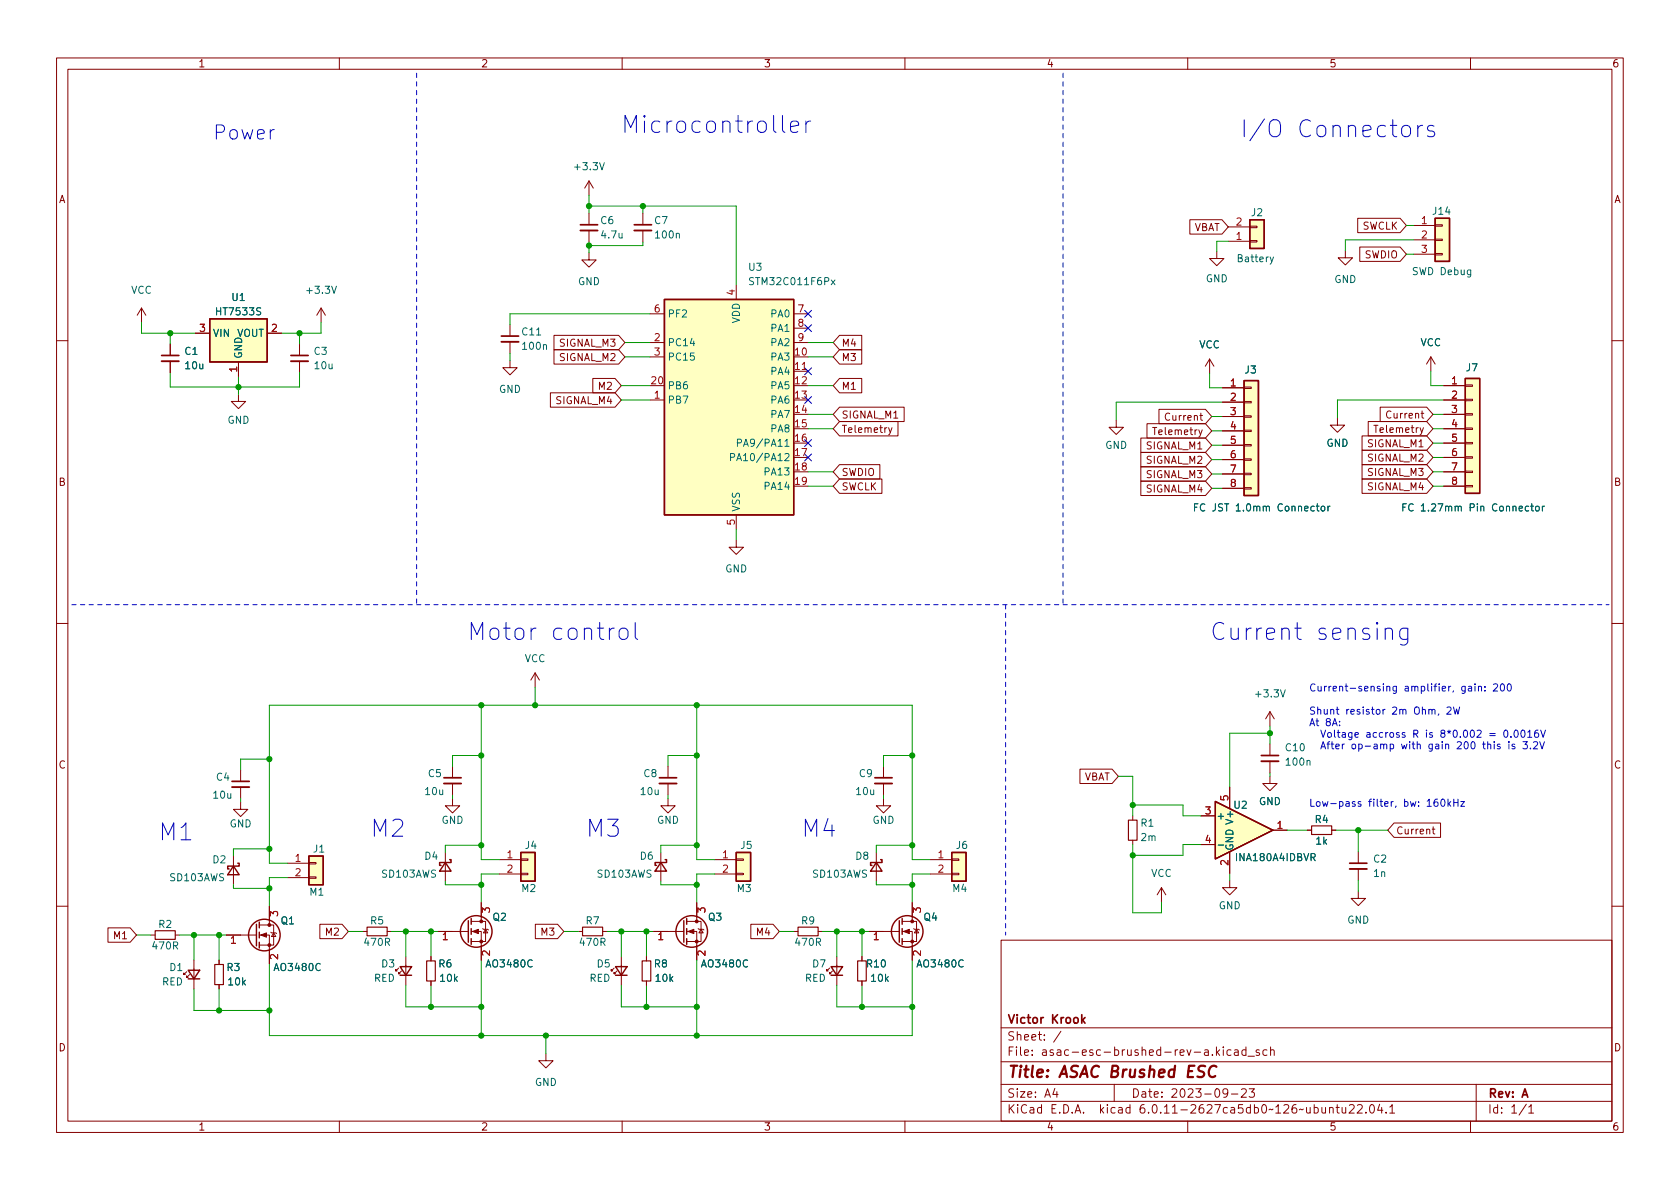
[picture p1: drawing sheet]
<svg xmlns="http://www.w3.org/2000/svg" width="297mm" height="210mm" viewBox="0 0 297 210" stroke-linecap="round" stroke-linejoin="round" font-family="sans-serif">
<g fill="none" stroke="#840000" stroke-width=".18">
<path d="M10 10.2h277v190.1h-277zM12 12.2h273v186.1h-273zM60 10.2v2M110 10.2v2M160 10.2v2M210 10.2v2M260 10.2v2M104.1 32v2.5M104.1 37.7v2M104.1 32l-.7 1.3M104.1 32l.8 1.3M113.7 37.7v2"/>
<path d="M210.4 38.9h5.7l1.1 1.2-1.1 1.3h-5.7zM221 40h1.2v.3h-1.2zM240.1 38.6h7.5l1.1 1.3-1.1 1.2h-7.5zM249.9 39.9h3.8M253.7 39.7h1.3v.3h-1.3zM25 54.5l-.7 1.2M25 54.5v2.5M25 54.5l.8 1.2M34.5 58.9h2.6M47.2 58.9h2.6M56.8 54.5l-.8 1.2M56.8 54.5v2.5"/>
<path d="M56.8 54.5l.7 1.2M90.2 57.4v2M97.9 59.3h11.5l1.1 1.3-1.1 1.2h-11.5zM104.1 44.7v1.3h1.3l-1.3 1.2-1.2-1.2h1.2M104.1 40.8v2M113.7 40.8v2M114.9 55.5h2.6M130.2 50.4v2.6M140.3 55.5h2.6M140.3 58h2.6M148.4 59.3h4v2.5h-4l-1.1-1.2zM215.1 44.4v1.3h-1.2l1.2 1.3 1.3-1.3h-1.3"/>
<path d="M217.2 42.7h3.8M217.2 40.1h3.8M221 42.5h1.2v.3h-1.2zM237.9 44.3v1.3h1.2l-1.2 1.3-1.3-1.3h1.3M240.4 43.7h7.2l1.1 1.3-1.1 1.2h-7.2zM249.9 42.4h3.8M249.9 45h3.8M253.7 44.8h1.3v.3h-1.3zM253.7 42.3h1.3v.2h-1.3zM10 60.2h2M30.1 60.8v2.1M30.1 63.9v2"/>
<path d="M42.2 69.7v1.3h1.2l-1.2 1.3-1.3-1.3h1.3M42.2 64v2.5M53 60.8v2.1M53 63.9v2M90.2 63.7v1.3h1.2l-1.2 1.3-1.3-1.3h1.3M90.2 60.4v2.1M97.3 69.5h11.4l1.2 1.2-1.2 1.3h-11.4zM97.9 61.8h11.5l1.1 1.3-1.1 1.3h-11.5zM104.8 66.9h3.9l1.2 1.3-1.2 1.3h-3.9zM114.9 70.7h2.6M114.9 63.1h2.6M114.9 68.2h2.6"/>
<path d="M114.9 60.6h2.6M140.3 70.7h2.6M140.3 63.1h2.6M140.3 65.7h2.6M140.3 68.2h2.6M140.3 73.3h2.6M140.3 75.8h2.6M140.3 78.4h2.6M140.3 60.6h2.6M148.4 74.5h10.4v2.6h-10.4l-1.1-1.3zM148.4 66.9h4v2.6h-4l-1.1-1.3zM148.4 61.8h4v2.6h-4l-1.1-1.3z"/>
<path d="M148.4 72h11.5v2.5h-11.5l-1.1-1.2zM157.1 75.6l.3 .9M157.7 75.6l-.4 1.2-.2 .1M197.4 74.3v1.3h1.2l-1.2 1.2-1.3-1.2h1.3M201.7 77.5h11.4l1.1 1.2-1.1 1.3h-11.4zM202.8 74.9h10.3l1.1 1.3-1.1 1.3h-10.3zM204.9 72.4h8.2l1.1 1.3-1.1 1.2h-8.2zM212 76l.3 .9M212.1 73.5h.5M212.3 73v1.1l.3 .2M212.6 76l-.5 1.2-.1 .1M213.9 63.5l-.8 1.3"/>
<path d="M213.9 63.5v2.5M213.9 63.5l.7 1.3M216.2 68.6h3.8M216.2 71.1h3.8M216.2 73.7h3.8M216.2 76.2h3.8M216.2 78.7h3.8M220 78.6h1.2v.3h-1.2zM220 76.1h1.2v.2h-1.2zM220 73.5h1.2v.3h-1.2zM220 71h1.2v.2h-1.2zM220 68.4h1.2v.3h-1.2z"/>
<path d="M236.5 73.9v1.3h1.2l-1.2 1.2-1.3-1.2h1.3M240.8 79.6h11.5l1.1 1.3-1.1 1.3h-11.5zM240.8 77.1h11.5l1.1 1.3-1.1 1.2h-11.5zM241.9 74.5h10.4l1.1 1.3-1.1 1.3h-10.4zM244 72h8.3l1.1 1.3-1.1 1.2h-8.3zM251.1 75.6l.3 .9M251.3 73.1h.4M251.4 72.7v1.1l.3 .1M251.7 75.6l-.4 1.2-.2 .1M253 63.1l-.8 1.3M253 63.1v2.6M253 63.1l.7 1.3"/>
<path d="M255.3 70.7h3.8M255.3 68.2h3.8M255.3 73.3h3.8M255.3 75.8h3.8M255.3 78.4h3.8M259.1 78.2h1.2v.3h-1.2zM259.1 75.7h1.2v.2h-1.2zM259.1 73.1h1.2v.3h-1.2zM259.1 70.6h1.2v.3h-1.2zM259.1 68.1h1.2v.2h-1.2zM285 60.2h2M130.2 95.5v1.3h1.2l-1.2 1.2-1.3-1.2h1.3"/>
<path d="M130.2 91.1v2.5M140.3 80.9h2.6M140.3 83.4h2.6M140.3 86h2.6M148.4 84.7h7.5v2.5h-7.5l-1.1-1.2zM148.4 82.2h7.2v2.5h-7.2l-1.1-1.3zM201.7 85.1h11.4l1.1 1.3-1.1 1.2h-11.4zM201.7 82.5h11.4l1.1 1.3-1.1 1.3h-11.4zM201.7 80h11.4l1.1 1.3-1.1 1.2h-11.4zM216.2 81.3h3.8M216.2 83.8h3.8M216.2 86.4h3.8"/>
<path d="M220 86.2h1.2v.3h-1.2zM220 83.7h1.2v.2h-1.2zM220 81.1h1.2v.3h-1.2zM240.8 84.7h11.5l1.1 1.3-1.1 1.2h-11.5zM240.8 82.2h11.5l1.1 1.2-1.1 1.3h-11.5zM255.3 80.9h3.8M255.3 83.4h3.8M255.3 86h3.8M259.1 85.8h1.2v.3h-1.2zM259.1 83.3h1.2v.3h-1.2zM259.1 80.8h1.2v.2h-1.2zM10 110.2h2"/>
<path d="M94.6 119l-.7 1.3M94.6 119v2.5M94.6 119l.8 1.3M285 110.2h2M42.5 136.1v2.1M42.5 139.2v2M80 135.5v2M80 138.6v2M118.1 135.5v2M118.1 138.6v2M156.2 135.5v2M156.2 138.6v2"/>
<path d="M190.9 136h5.7l1.1 1.3-1.1 1.3h-5.7zM217.4 139.2v3.8M224.5 137.3v1.3h1.3l-1.3 1.2-1.2-1.2h1.2M224.5 125.9l-.7 1.2M224.5 125.9v2.5M224.5 131.6v2M224.5 134.6v2M224.5 125.9l.8 1.2M41.3 151.4v5.1M42.5 141.9v1.2h1.3l-1.3 1.3-1.2-1.3h1.2M50.8 152.6h3.8M50.8 155.2h3.8"/>
<path d="M54.6 155.1h1.3v.2h-1.3zM54.6 152.5h1.3v.3h-1.3zM78.7 150.7v5.1M80 141.2v1.3h1.3l-1.3 1.3-1.3-1.3h1.3M85.1 159.6v3.3M88.3 152h3.8M88.3 154.6h3.8M92.1 154.4h1.2v.3h-1.2zM92.1 151.9h1.2v.2h-1.2zM116.8 150.7v5.1M118.1 141.2v1.3h1.3l-1.3 1.3-1.3-1.3h1.3M123.2 159.6v3.3"/>
<path d="M126.4 152h3.8M126.4 154.6h3.8M130.2 154.4h1.2v.3h-1.2zM130.2 151.9h1.2v.2h-1.2zM154.9 150.7v5.1M156.2 141.2v1.3h1.3l-1.3 1.3-1.3-1.3h1.3M161.3 159.6v3.3M164.5 152h3.8M164.5 154.6h3.8M168.3 154.4h1.2v.3h-1.2zM168.3 151.9h1.2v.2h-1.2zM200.3 144.3v.7"/>
<path d="M200.3 148.6v.7M205.4 157l-.8 1.2M205.4 157v2.5M205.4 157l.7 1.2M212.3 144.3h2.6M212.3 149.3h2.6M217.4 155.7v1.3h1.3l-1.3 1.2-1.2-1.2h1.2M217.4 150.6v3.8M225 146.8h2.6M231.1 146.8h.8M235.5 146.8h.7M240.2 157.6v1.3h1.2l-1.2 1.2-1.3-1.2h1.3"/>
<path d="M240.2 150.6v2M240.2 153.7v2M246.5 145.5h8.2v2.6h-8.2l-1.1-1.3zM253.2 146.6h.5M253.4 146.2v1.1l.3 .2M10 160.2h2M19.1 164.1h3.9l1.1 1.2-1.1 1.3h-3.9zM26.7 165.3h.7M31 165.3h.7M33 171.8l-.5 .5v-.2v.2h.3M33.5 172.3l-.5 .5v-.2v.2h.3M34.3 169.8v5.1"/>
<path d="M38.7 169.8v.8M38.7 174.1v.8M40 165.3h5.3M45.8 165.3h1.8v5.1M45.8 163.6h2.6v3.5h-2.6M47.6 160.3v3.3M47.9 164.8l.1 .2h.8l.1 .1M48.4 165l.4 .6h-.8zM56.6 163.4h3.9l1.1 1.3-1.1 1.3h-3.9zM64.1 164.7h.8M68.5 164.7h.7M70.5 171.2l-.5 .5v-.3v.3h.2"/>
<path d="M71 171.7l-.5 .5v-.2v.2h.2M71.8 169.2v5M76.2 169.2v.7M76.2 173.5v.7M77.5 164.7h5.3M83.3 164.7h1.8v5.1M83.3 162.9h2.6v3.6h-2.6M85.3 164.2l.2 .1h.7l.2 .2M85.9 164.3l.3 .7h-.7zM94.7 163.4h3.9l1.1 1.3-1.1 1.3h-3.9zM102.2 164.7h.8M106.6 164.7h.7"/>
<path d="M108.6 171.2l-.5 .5v-.3v.3h.2M109.1 171.7l-.5 .5v-.2v.2h.2M109.9 169.2v5M114.3 169.2v.7M114.3 173.5v.7M115.6 164.7h5.3M121.4 164.7h1.8v5.1M121.4 162.9h2.6v3.6h-2.6M123.4 164.2l.2 .1h.7l.2 .2M124 164.3l.3 .7h-.7zM132.8 163.4h3.9l1.1 1.3-1.1 1.3h-3.9zM140.3 164.7h.8"/>
<path d="M144.7 164.7h.7M146.7 171.2l-.5 .5v-.3v.3h.2M147.2 171.7l-.5 .5v-.2v.2h.2M148 169.2v5M152.4 169.2v.7M152.4 173.5v.7M153.7 164.7h5.3M159.5 164.7h1.8v5.1M159.5 162.9h2.6v3.6h-2.6M161.5 164.2l.2 .1h.7l.2 .2M162.1 164.3l.3 .7h-.7zM177 166.3h108v32h-108z"/>
<path d="M285 160.2h2M60 198.3v2M96.5 186.3v1.3h1.3l-1.3 1.2-1.3-1.2h1.3M110 198.3v2M160 198.3v2M177 194.8h108M177 191.8h108M177 187.8h108M177 181.8h108M182.5 186.5v.1M182.5 185.7v.1M184.6 183.8v.1"/>
<path d="M184.6 183v.1M187.6 182.4l-1.3 1.9M197 191.8v3M210 198.3v2M217.6 185.7l-.4-.1-.3 .3v.4l.2 .3h.5M217.7 193.5h1.2M218.3 185.7h.6v.9M218.9 186l-.5 .1a.29 .29 0 0 0-.2 .2 .29 .29 0 0 0 .2 .3h.5M219.5 192.7l.6-.2 .2 .2 .1 .3-1 1h1M220.3 185.7l-.4-.1-.3 .3v.4l.1 .3h.6M220.3 185.1v1.5M220.6 186.8h1.2"/>
<path d="M220.9 192.5h.9l-.5 .6 .4 .1v.7l-.2 .1h-.4l-.2-.1M222.6 185.7l-.3-.1-.2 .2v.3l.5 .1v.4h-.5M224 185.7l-.4-.1-.3 .3v.4l.1 .3h.6M224.6 185.8l.3-.2 .3 .1 .1 .9M224.6 185.1v1.5M238.6 195.5l.5-.2 .3 .2v.3l-.9 1h.9M240 195.5l.6-.2 .2 .2 .1 .3-1 1h1M241.5 196.7v.1M242.4 195.4l.1-.1a.81 .81 0 0 1 .6 .7 .81 .81 0 0 1-.3 .8h-.2a.81 .81 0 0 1-.5-.6 .81 .81 0 0 1 .3-.8zM243.9 195.3l-.3 1h.9M244.3 195.8v1M245.1 196.7v.1"/>
<path d="M245.7 195.8l.4-.5v1.5M245.7 196.8h.9M260 198.3v2M261 191.8v6.5M270.3 195.8l.4-.5v1.5M270.3 196.8h.9"/>
</g>
<path d="M199.5 145h1.5v3.6h-1.5zM231.9 146h3.6v1.6h-3.6zM27.4 164.6h3.6v1.5h-3.6zM38 170.6h1.5v3.5h-1.5zM64.9 164h3.6v1.5h-3.6zM75.4 169.9h1.6v3.6h-1.6zM103 164h3.6v1.5h-3.6zM113.5 169.9h1.6v3.6h-1.6zM141.1 164h3.6v1.5h-3.6zM151.6 169.9h1.6v3.6h-1.6z" fill="none" stroke="#840000" stroke-width=".2"/>
<g fill="none" stroke="#840000" stroke-width=".25">
<path d="M221 38.9h2.5v5h-2.5zM253.7 38.6h2.6v7.6h-2.6zM37.1 56.4h10.1v7.6h-10.1zM117.5 53h22.8v38.1h-22.8zM220 67.3h2.5v20.3h-2.5zM259.1 66.9h2.5v20.3h-2.5zM41.3 153.2l1 1.5h-2zM42 152.6h.3v.6h-2v.5h.2M54.6 151.4h2.5v5.1h-2.5zM78.7 152.5l1.1 1.5h-2.1zM79.5 152h.3v.5h-2.1v.5h.3M92.1 150.7h2.5v5.1h-2.5z"/>
<path d="M116.8 152.5l1.1 1.5h-2.1zM117.6 152h.3v.5h-2.1v.5h.3M130.2 150.7h2.5v5.1h-2.5zM154.9 152.5l1.1 1.5h-2.1zM155.7 152h.3v.5h-2.1v.5h.3M168.3 150.7h2.5v5.1h-2.5zM214.9 141.7l10.1 5.1-10.1 5.1zM33.3 171.6h2l-1 1.5zM33.3 173.1h2M45.3 163.4v3.9M45.8 163.1v1M45.8 164.8v1.1"/>
<path d="M45.8 166.6v1M70.7 170.9h2.1l-1 1.6zM70.7 172.5h2.1M82.8 162.8v3.8M83.3 162.4v1M83.3 164.2v1M83.3 166v1M108.8 170.9h2.1l-1 1.6zM108.8 172.5h2.1M120.9 162.8v3.8M121.4 162.4v1M121.4 164.2v1"/>
<path d="M121.4 166v1M146.9 170.9h2.1l-1 1.6zM146.9 172.5h2.1M159 162.8v3.8M159.5 162.4v1M159.5 164.2v1M159.5 166v1"/>
<circle cx="46.7" cy="165.3" r="2.79"/>
<circle cx="84.2" cy="164.7" r="2.79"/>
<circle cx="122.3" cy="164.7" r="2.79"/>
<circle cx="160.4" cy="164.7" r="2.79"/>
</g>
<g fill="#ffffc2" stroke="#ffffc2" stroke-width=".18">
<path d="M221 38.9h2.5v5h-2.5z"/>
<path d="M253.7 38.6h2.6v7.6h-2.6z"/>
<path d="M54.6 151.4h2.5v5.1h-2.5z"/>
<path d="M130.2 150.7h2.5v5.1h-2.5z"/>
<path d="M92.1 150.7h2.5v5.1h-2.5z"/>
<path d="M37.1 56.4h10.1v7.6h-10.1z"/>
<path d="M117.5 53h22.8v38.1h-22.8z"/>
<path d="M220 67.3h2.5v20.3h-2.5z"/>
<path d="M259.1 66.9h2.5v20.3h-2.5z"/>
<path d="M168.3 150.7h2.5v5.1h-2.5z"/>
<path d="M214.9 141.7l10.1 5.1-10.1 5.1z"/>
</g>
<g fill="none" stroke="#006464" stroke-width=".18">
<path d="M106 28.8l.4 1.2 .5-1.2M46.1 54.5l-.5-.1-.2 .1v.4l.6 .2 .1 .3-.2 .3-.5-.1M58.6 50.6l.5 1.3 .4-1.3M94.9 59.2h.7M109.5 41.3v.7l.3 .1 .2-.1M110 41.3v.8M119.6 41.4l.2-.1h.3v.8M147 49.5l.6 .9M147.6 49.5l-.6 .9M224.6 45.4l.3 .9M225.2 45.4l-.5 1.2-.1 .1M96.1 61.1l.2-.2 .3 .1v.8"/>
<path d="M138.8 78l.3-.3v1.2M138.8 78.9h.7M138.8 80.3l.5-.1 .2 .4-.8 .9h.8M235.2 89.5l-.4 .3M257.8 89.7l.2-.2 .3 .1 .1 .8M273.1 89.5l-.4 .3M226.4 122l.4 1.3 .5-1.3M231.1 134.6l.2-.1h.3v.8M215.4 149.4h1M231.8 151.6l.6-.1 .1-.1v-.3l-.7-.2v1.3M232.1 151.6l.4 .6M56.6 170.5a.6 .6 0 0 0-.8 .4 .6 .6 0 0 0 .6 .7l.2-.1"/>
<path d="M94.1 169.9a.6 .6 0 0 0-.8 .4 .6 .6 0 0 0 .5 .7l.3-.1M132.2 169.9a.6 .6 0 0 0-.8 .4 .6 .6 0 0 0 .5 .7l.3-.1M170.3 169.9a.6 .6 0 0 0-.8 .4 .6 .6 0 0 0 .5 .7l.3-.1"/>
</g>
<g fill="#840000" stroke="#840000" stroke-width=".18">
<path d="M46.1 165.3l1-.3v.7z"/>
<path d="M121.7 164.7l1-.4v.8z"/>
<path d="M83.6 164.7l1-.4v.8z"/>
<path d="M159.8 164.7l1-.4v.8z"/>
<circle cx="47.6" cy="167.1" r=".25"/>
<circle cx="47.6" cy="163.6" r=".25"/>
<circle cx="123.2" cy="166.5" r=".25"/>
<circle cx="123.2" cy="162.9" r=".25"/>
<circle cx="85.1" cy="166.5" r=".25"/>
<circle cx="85.1" cy="162.9" r=".25"/>
<circle cx="161.3" cy="166.5" r=".25"/>
<circle cx="161.3" cy="162.9" r=".25"/>
</g>
<g fill="none" stroke="#a90000" stroke-width=".18">
<path d="M141.8 65.3h.8M40.9 165.9l.4-.4v1.3M47.8 162v-.8l.5 .4 .1-.4h.6l.1 .2-.1 .6M49.1 168.8v.8l-.9-.8-.4 .2 .1 .5M78.4 165.3l.3-.4v1.3M85.3 161.3v-.8l.5 .5 .1-.4h.5l.2 .2-.2 .5M86.6 168.2v.7l-1-.7-.3 .2 .1 .5M116.5 165.3l.3-.4v1.3M123.4 161.3v-.8l.5 .5 .1-.4h.5l.2 .2-.2 .5M124.7 168.2v.7l-1-.7-.3 .2 .1 .5M154.6 165.3l.3-.4v1.3M161.5 161.3v-.8l.5 .5 .1-.4h.5l.2 .2-.2 .5"/>
<path d="M162.8 168.2v.7l-1-.7-.3 .2 .1 .5"/>
</g>
<path d="M102.6 40.8h3.1M112.1 40.8h3.1M28.6 63.9h3M51.4 63.9h3.1M88.6 60.4h3.1M41 139.2h3.1M78.5 138.6h3M116.6 138.6h3M154.7 138.6h3M223 134.6h3.1M238.6 153.7h3.1" fill="none" stroke="#840000" stroke-width=".33"/>
<path d="M102.6 39.7h3.1M112.1 39.7h3.1M88.6 59.4h3.1M28.6 62.9h3M51.4 62.9h3.1M41 138.2h3.1M78.5 137.5h3M116.6 137.5h3M154.7 137.5h3M223 133.6h3.1M238.6 152.6h3.1" fill="none" stroke="#840000" stroke-width=".3"/>
<g fill="none" stroke="#0000c2" stroke-width=".18">
<path d="M138.3 20.4v2.6l.2 .3 .3 .1M139.8 22.4l1.4-.3-.1-.5-.3-.2h-.6l-.3 .2-.1 .2v1.2l.1 .3 .3 .1h.6l.3-.1M142.5 21.4v2M143.3 21.4a.77 .77 0 0 0-.8 .6M224.6 21.6a1 1 0 0 1 1.1-.4 1 1 0 0 1 .7 1v1a1 1 0 0 1-1 1 1 1 0 0 1-1-1v-1zM253.5 22.3l-.7-.1-.3 .1-.1 .3 .1 .4 1 .3 .2 .3-.2 .4-.3 .2h-.5l-.3-.2M94.8 111.1a.77 .77 0 0 0-.9 .5M112.3 110.1v2.5l.2 .3 .2 .2M228.9 111.1h1.2M229.4 110.1v2.5l.1 .3 .6 .2M248.9 111.1v2.4a.81 .81 0 0 1-1.3 .4M248.9 111.2l-.3-.1h-.5l-.5 .3-.1 .2v.9l.3 .4 .3 .2h.5l.3-.2"/>
<path d="M236.2 125.4h.5M236.4 125v1.1l.3 .2M244.5 125.4v.9M244.6 120.9v.2M244.6 121.4v.8M244.9 125.4l-.4 .3M245.2 121.5l.2-.1h.3v.8M245.2 121.4v.8M245.8 131.6h.4l.2 .2-.1 .6h-.5M245.8 131.6v1.2M246.9 121.4v1l-.3 .2h-.3M246.9 121.4h-.4l-.2 .2 .1 .5h.5"/>
<path d="M248.4 129.6l-.3-.1-.2 .2 .1 .2 .4 .1v.3h-.5M255 129.7l-.2-.3v-.2l.2-.1 .4 .1v.3l-.5 .2-.1 .2v.4l.2 .1 .4-.1 .1-.2-.1-.3-.2-.1M256.1 121.4v.8M256.5 121.4l-.4 .2M257 122.1l-.1 .3M257.7 131.3l.4-.1 .3 .3-.8 .9h.8M262.1 131.6h.5M262.3 131.2v1l.3 .2M263.4 129.7h1M263.4 130.1h1M266 129.2l.2-.1a.68 .68 0 0 1 .4 .6 .68 .68 0 0 1-.4 .7l-.2-.1-.1-.4zM266.8 131.2v.1"/>
<path d="M266.8 131.6v.8M267.8 131.6h-.3l-.2 .2 .1 .1 .4 .2v.3h-.5M269.3 131.2h.8l-.5 .4 .4 .2v.5l-.2 .1-.5-.1M239.6 141.8l-.3-.1-.2 .2 .1 .2 .4 .1v.3h-.5M240.6 141.8l-.3-.1-.2 .2 .1 .2 .4 .1v.3h-.5M246.3 141.7l-.3 .3M246.8 142.5l-.1 .3"/>
</g>
<path d="M73.7 12.9v94M188 12.9v94M12.7 106.9h271.8M177.8 106.9v58.4" fill="none" stroke="#0000c2" stroke-width=".18" stroke-dasharray=".8 .8"/>
<g fill="none" stroke="#009600" stroke-width=".18">
<path d="M104.1 34.5v3.2M104.1 36.4h26.1v14M113.7 36.4v1.3M248.7 39.9h1.2M25 57v1.9h9.5M30.1 58.9v1.9M53 58.9v1.9M56.8 57v1.9h-7M104.1 42.8v1.9M113.7 42.8v.6h-9.6M114.9 55.5h-24.7v1.9M217.2 42.7h-2.1v1.7"/>
<path d="M248.7 45h1.2M249.9 42.4h-12v1.9M30.1 65.9v2.5h22.9v-2.5M42.2 66.5v3.2M90.2 62.5v1.2M109.9 70.7h5M109.9 68.2h5M110.5 60.6h4.4M110.5 63.1h4.4M142.9 60.6h4.4M142.9 63.1h4.4M142.9 68.2h4.4"/>
<path d="M142.9 73.3h4.4M142.9 75.8h4.4M213.9 66v2.6h2.3M214.2 73.7h2M214.2 76.2h2M214.2 78.7h2M216.2 71.1h-18.8v3.2M253 65.7v2.5h2.3M253.4 73.3h1.9M253.4 75.8h1.9M253.4 78.4h1.9M255.3 70.7h-18.8v3.2"/>
<path d="M130.2 93.6v1.9M142.9 83.4h4.4M142.9 86h4.4M214.2 81.3h2M214.2 83.8h2M214.2 86.4h2M253.4 83.4h1.9M253.4 86h1.9M253.4 80.9h1.9M47.6 134.2h-5.1v1.9M85.1 133.6h-5.1v1.9M85.1 124.7v27.3h3.2"/>
<path d="M94.6 121.5v3.2M123.2 133.6h-5.1v1.9M123.2 124.7v27.3h3.2M161.3 133.6h-5.1v1.9M197.7 137.3h2.6v7M224.5 129.7h-7.1v9.5M224.5 128.4v3.2M224.5 136.6v.7M41.3 156.5v.6h6.3M42.5 141.2v.7M47.6 150.1h-6.3v1.3M50.8 155.2h-3.2v5.1"/>
<path d="M78.7 155.8v.7h6.4M80 140.6v.6M85.1 149.5h-6.4v1.2M88.3 154.6h-3.2v5M116.8 155.8v.7h6.4M118.1 140.6v.6M123.2 149.5h-6.4v1.2M126.4 154.6h-3.2v5M154.9 155.8v.7h6.4M156.2 140.6v.6M161.3 149.5h-6.4v1.2M164.5 154.6h-3.2v5"/>
<path d="M164.5 152h-3.2v-27.3h-113.7v27.9h3.2M200.3 142.4h8.9v1.9h3.1M200.3 149.3v12.1h5.1v-1.9M212.3 149.3h-3.1v2h-8.9M217.4 154.4v1.3M227.6 146.8h3.5M236.2 146.8h9.2M240.2 146.8v3.8M240.2 155.7v1.9M24.1 165.3h2.6M31.7 165.3h8.3M34.3 165.3v4.5"/>
<path d="M34.3 174.9v3.8h13.3M38.7 165.3v4.5M38.7 174.9v3.8M61.6 164.7h2.5M69.2 164.7h8.3M71.8 174.2v3.8h13.3M71.8 164.7v4.5M76.2 164.7v4.5M76.2 174.2v3.8M85.1 169.8v13.3M99.7 164.7h2.5M107.3 164.7h8.3"/>
<path d="M109.9 174.2v3.8h13.3M109.9 164.7v4.5M114.3 164.7v4.5M114.3 174.2v3.8M123.2 169.8v13.3M137.8 164.7h2.5M145.4 164.7h8.3M148 174.2v3.8h13.3M148 164.7v4.5M152.4 164.7v4.5M152.4 174.2v3.8M161.3 169.8v13.3h-113.7v-12.7"/>
<path d="M96.5 183.1v3.2"/>
</g>
<path d="M142.3 54.9l1.2 1.2M142.3 57.4l1.2 1.2M143.5 54.9l-1.2 1.2M143.5 57.4l-1.2 1.2M142.3 77.7l1.2 1.3M142.3 65l1.2 1.3M142.3 70.1l1.2 1.2M143.5 77.7l-1.2 1.3M143.5 65l-1.2 1.3M143.5 70.1l-1.2 1.2M142.3 80.3l1.2 1.2M143.5 80.3l-1.2 1.2" fill="none" stroke="#000084" stroke-width=".18"/>
<g fill="#009600" stroke="#009600" stroke-width=".18">
<circle cx="123.2" cy="149.5" r=".46"/>
<circle cx="161.3" cy="133.6" r=".46"/>
<circle cx="161.3" cy="156.5" r=".46"/>
<circle cx="123.2" cy="124.7" r=".46"/>
<circle cx="123.2" cy="133.6" r=".46"/>
<circle cx="161.3" cy="149.5" r=".46"/>
<circle cx="200.3" cy="151.3" r=".46"/>
<circle cx="200.3" cy="142.4" r=".46"/>
<circle cx="240.2" cy="146.8" r=".46"/>
<circle cx="152.4" cy="164.7" r=".46"/>
<circle cx="114.3" cy="178" r=".46"/>
<circle cx="152.4" cy="178" r=".46"/>
<circle cx="161.3" cy="178" r=".46"/>
<circle cx="148" cy="164.7" r=".46"/>
<circle cx="224.5" cy="129.7" r=".46"/>
<circle cx="85.1" cy="149.5" r=".46"/>
<circle cx="71.8" cy="164.7" r=".46"/>
<circle cx="76.2" cy="178" r=".46"/>
<circle cx="76.2" cy="164.7" r=".46"/>
<circle cx="85.1" cy="183.1" r=".46"/>
<circle cx="96.5" cy="183.1" r=".46"/>
<circle cx="85.1" cy="178" r=".46"/>
<circle cx="109.9" cy="164.7" r=".46"/>
<circle cx="85.1" cy="156.5" r=".46"/>
<circle cx="104.1" cy="36.4" r=".46"/>
<circle cx="113.7" cy="36.4" r=".46"/>
<circle cx="53" cy="58.9" r=".46"/>
<circle cx="30.1" cy="58.9" r=".46"/>
<circle cx="42.2" cy="68.4" r=".46"/>
<circle cx="104.1" cy="43.4" r=".46"/>
<circle cx="38.7" cy="178.7" r=".46"/>
<circle cx="47.6" cy="157.1" r=".46"/>
<circle cx="38.7" cy="165.3" r=".46"/>
<circle cx="47.6" cy="178.7" r=".46"/>
<circle cx="34.3" cy="165.3" r=".46"/>
<circle cx="114.3" cy="164.7" r=".46"/>
<circle cx="123.2" cy="156.5" r=".46"/>
<circle cx="123.2" cy="178" r=".46"/>
<circle cx="123.2" cy="183.1" r=".46"/>
<circle cx="47.6" cy="150.1" r=".46"/>
<circle cx="47.6" cy="134.2" r=".46"/>
<circle cx="85.1" cy="133.6" r=".46"/>
<circle cx="85.1" cy="124.7" r=".46"/>
<circle cx="94.6" cy="124.7" r=".46"/>
</g>
<g font-size="4.2" fill="#0000c2">
<text x="109.7" y="23.6">Microcontroller</text>
<text x="219.2" y="24.3">I/O</text>
<text x="229.3" y="24.3">Connectors</text>
<text x="82.5" y="113.2">Motor</text>
<text x="97.4" y="113.2">control</text>
<text x="213.9" y="113.2">Current</text>
<text x="232.7" y="113.2">sensing</text>
<text x="27.9" y="148.6">M1</text>
<text x="65.4" y="148">M2</text>
<text x="103.5" y="148">M3</text>
<text x="141.6" y="148">M4</text>
</g>
<text font-size="3.5" fill="#0000c2" x="37.6" y="24.7">Power</text>
<g font-size="2.8" fill="#840000">
<text x="178" y="191.2">Title:</text>
<text x="187.3" y="191.2">ASAC Brushed</text>
<text x="210.4" y="191.2">ESC</text>
</g>
<g font-size="2.1" fill="#840000">
<text x="178" y="184.5">Sheet:</text>
<text x="178" y="181.5">Victor</text>
<text x="185.9" y="181.5">Krook</text>
<text x="178" y="187.2">File:</text>
<text x="184.4" y="187.2">asac-esc-brushed-rev-a.kicad_sch</text>
<text x="178" y="197.4">KiCad</text>
<text x="178" y="194.6">Size:</text>
<text x="184.7" y="194.6">A4</text>
<text x="185.7" y="197.4">E.D.A.</text>
<text x="194.6" y="197.4">kicad</text>
<text x="200" y="194.6">Date:</text>
<text x="201.8" y="197.4">6.0.11-2627ca5db0~126~ubuntu22.04.1</text>
<text x="207" y="194.6">2023-09-23</text>
<text x="263" y="194.6">Rev:</text>
<text x="263" y="197.4">Id:</text>
<text x="267.1" y="197.4">1/1</text>
<text x="269.1" y="194.6">A</text>
</g>
<g font-size="1.8" fill="#840000">
<text x="35" y="12.3">1</text>
<text x="85" y="12.3">2</text>
<text x="135" y="12.3">3</text>
<text x="185" y="12.3">4</text>
<text x="235" y="12.3">5</text>
<text x="285" y="12.3">6</text>
<text x="10.4" y="36.3">A</text>
<text x="211.2" y="41.2">VBAT</text>
<text x="240.9" y="41">SWCLK</text>
<text x="285.4" y="36.3">A</text>
<text x="241.2" y="46.1">SWDIO</text>
<text x="98.7" y="64.2">SIGNAL_M2</text>
<text x="98.7" y="61.7">SIGNAL_M3</text>
<text x="148.7" y="61.7">M4</text>
<text x="148.7" y="64.2">M3</text>
<text x="98.1" y="71.8">SIGNAL_M4</text>
<text x="105.6" y="69.3">M2</text>
<text x="148.7" y="69.3">M1</text>
<text x="148.7" y="76.9">Telemetry</text>
<text x="148.7" y="74.4">SIGNAL_M1</text>
<text x="203.6" y="77.3">Telemetry</text>
<text x="205.7" y="74.8">Current</text>
<text x="242.7" y="76.9">Telemetry</text>
<text x="244.8" y="74.4">Current</text>
<text x="202.5" y="79.8">SIGNAL_M1</text>
<text x="202.5" y="82.4">SIGNAL_M2</text>
<text x="241.6" y="82">SIGNAL_M2</text>
<text x="241.6" y="79.5">SIGNAL_M1</text>
<text x="10.3" y="86.3">B</text>
<text x="148.7" y="87.1">SWCLK</text>
<text x="148.7" y="84.5">SWDIO</text>
<text x="202.5" y="87.5">SIGNAL_M4</text>
<text x="202.5" y="84.9">SIGNAL_M3</text>
<text x="241.6" y="87.1">SIGNAL_M4</text>
<text x="241.6" y="84.5">SIGNAL_M3</text>
<text x="285.3" y="86.3">B</text>
<text x="10.3" y="136.3">C</text>
<text x="285.3" y="136.3">C</text>
<text x="191.7" y="138.4">VBAT</text>
<text x="246.8" y="147.9">Current</text>
<text x="19.9" y="166.5">M1</text>
<text x="57.4" y="165.8">M2</text>
<text x="95.5" y="165.8">M3</text>
<text x="133.6" y="165.8">M4</text>
<text x="10.3" y="186.3">D</text>
<text x="285.3" y="186.3">D</text>
<text x="35" y="200.3">1</text>
<text x="85" y="200.3">2</text>
<text x="135" y="200.3">3</text>
<text x="185" y="200.3">4</text>
<text x="235" y="200.3">5</text>
<text x="285" y="200.3">6</text>
</g>
<g font-size="1.8" fill="#006464">
<text x="101.2" y="30.5">+3.3V</text>
<text x="106" y="40">C6</text>
<text x="115.6" y="40">C7</text>
<text x="221.1" y="38.6">J2</text>
<text x="253.1" y="38.4">J14</text>
<text x="106" y="42.5">4.7u</text>
<text x="115.6" y="42.5">100n</text>
<text x="218.6" y="46.7">Battery</text>
<text x="23.1" y="52.3">VCC</text>
<text x="40.8" y="53.6">U1</text>
<text x="53.9" y="52.3">+3.3V</text>
<text x="102.1" y="50.8">GND</text>
<text x="132.2" y="48.3">U3</text>
<text x="132.2" y="50.8">STM32C011F6Px</text>
<text x="213.1" y="50.3">GND</text>
<text x="235.9" y="50.4">GND</text>
<text x="249.6" y="49">SWD Debug</text>
<text x="37.6" y="59.9">VIN</text>
<text x="37.9" y="56.1">HT7533S</text>
<text x="41.9" y="59.9">VOUT</text>
<text x="92.1" y="59.7">C11</text>
<text x="118" y="56.5">PF2</text>
<text x="131.2" y="57.2" transform="rotate(-90 131.2 57.2)">VDD</text>
<text x="136.1" y="56.5">PA0</text>
<text x="136.1" y="59.1">PA1</text>
<text x="32.5" y="63.1">C1</text>
<text x="32.5" y="65.7">10u</text>
<text x="43.2" y="63.5" transform="rotate(-90 43.2 63.5)">GND</text>
<text x="55.4" y="63.1">C3</text>
<text x="55.4" y="65.7">10u</text>
<text x="92.1" y="62.2">100n</text>
<text x="118" y="61.6">PC14</text>
<text x="118" y="64.1">PC15</text>
<text x="136.1" y="64.1">PA3</text>
<text x="136.1" y="61.6">PA2</text>
<text x="212" y="62">VCC</text>
<text x="251.1" y="61.6">VCC</text>
<text x="88.2" y="69.9">GND</text>
<text x="118" y="71.8">PB7</text>
<text x="118" y="69.2">PB6</text>
<text x="136.1" y="66.7">PA4</text>
<text x="136.1" y="69.2">PA5</text>
<text x="136.1" y="71.8">PA6</text>
<text x="220" y="66.4">J3</text>
<text x="259.1" y="66">J7</text>
<text x="40.2" y="75.3">GND</text>
<text x="136.1" y="74.3">PA7</text>
<text x="136.1" y="76.8">PA8</text>
<text x="128.8" y="81.9">PA10/PA12</text>
<text x="130" y="79.4">PA9/PA11</text>
<text x="195.3" y="79.8">GND</text>
<text x="234.5" y="79.4">GND</text>
<text x="134.9" y="84.5">PA13</text>
<text x="134.9" y="87">PA14</text>
<text x="131.2" y="90.5" transform="rotate(-90 131.2 90.5)">VSS</text>
<text x="210.8" y="90.8">FC JST 1.0mm</text>
<text x="226.1" y="90.8">Connector</text>
<text x="247.7" y="90.8">FC 1.27mm</text>
<text x="259.9" y="90.8">Pin</text>
<text x="264" y="90.8">Connector</text>
<text x="128.2" y="101.6">GND</text>
<text x="92.7" y="117.5">VCC</text>
<text x="221.6" y="123.7">+3.3V</text>
<text x="75.6" y="137.8">C5</text>
<text x="113.7" y="137.8">C8</text>
<text x="151.8" y="137.8">C9</text>
<text x="227.1" y="133.2">C10</text>
<text x="227.1" y="135.8">100n</text>
<text x="37.5" y="141.6">10u</text>
<text x="38.1" y="138.4">C4</text>
<text x="74.9" y="141">10u</text>
<text x="113" y="141">10u</text>
<text x="151.1" y="141">10u</text>
<text x="218" y="143.4">U2</text>
<text x="222.5" y="142.7">GND</text>
<text x="40.5" y="146.7">GND</text>
<text x="78" y="146.1">GND</text>
<text x="116.1" y="146.1">GND</text>
<text x="154.2" y="146.1">GND</text>
<text x="201.6" y="146.6">R1</text>
<text x="201.6" y="149.1">2m</text>
<text x="215" y="145.3">+</text>
<text x="232.4" y="145.9">R4</text>
<text x="232.5" y="149.7">1k</text>
<text x="37.5" y="153">D2</text>
<text x="55.2" y="151.1">J1</text>
<text x="67.3" y="155.6">SD103AWS</text>
<text x="74.9" y="152.4">D4</text>
<text x="92.7" y="150.5">J4</text>
<text x="105.4" y="155.6">SD103AWS</text>
<text x="113" y="152.4">D6</text>
<text x="130.8" y="150.5">J5</text>
<text x="143.5" y="155.6">SD103AWS</text>
<text x="151.1" y="152.4">D8</text>
<text x="168.9" y="150.5">J6</text>
<text x="203.5" y="155.4">VCC</text>
<text x="218.2" y="152.7">INA180A4IDBVR</text>
<text x="218.4" y="150.5" transform="rotate(-90 218.4 150.5)">GND V+</text>
<text x="242.7" y="152.9">C2</text>
<text x="242.7" y="155.4">1n</text>
<text x="29.8" y="156.2">SD103AWS</text>
<text x="54.6" y="158.8">M1</text>
<text x="92.1" y="158.1">M2</text>
<text x="130.2" y="158.1">M3</text>
<text x="168.3" y="158.1">M4</text>
<text x="215.4" y="161.2">GND</text>
<text x="27.9" y="164.5">R2</text>
<text x="49.5" y="163.8">Q1</text>
<text x="64.1" y="167.6">470R</text>
<text x="65.4" y="163.8">R5</text>
<text x="87" y="163.2">Q2</text>
<text x="102.2" y="167.6">470R</text>
<text x="103.5" y="163.8">R7</text>
<text x="125.1" y="163.2">Q3</text>
<text x="140.3" y="167.6">470R</text>
<text x="141.6" y="163.8">R9</text>
<text x="163.2" y="163.2">Q4</text>
<text x="238.1" y="163.7">GND</text>
<text x="26.7" y="168.3">470R</text>
<text x="29.8" y="172.1">D1</text>
<text x="40" y="172.1">R3</text>
<text x="48.3" y="172.1">AO3480C</text>
<text x="66" y="174">RED</text>
<text x="67.3" y="171.5">D3</text>
<text x="77.4" y="171.5">R6</text>
<text x="77.6" y="174">10k</text>
<text x="85.7" y="171.5">AO3480C</text>
<text x="104.1" y="174">RED</text>
<text x="105.4" y="171.5">D5</text>
<text x="115.5" y="171.5">R8</text>
<text x="115.7" y="174">10k</text>
<text x="123.8" y="171.5">AO3480C</text>
<text x="142.2" y="174">RED</text>
<text x="143.5" y="171.5">D7</text>
<text x="153" y="171.5">R10</text>
<text x="153.8" y="174">10k</text>
<text x="161.9" y="171.5">AO3480C</text>
<text x="28.6" y="174.6">RED</text>
<text x="40.1" y="174.6">10k</text>
<text x="94.5" y="192.4">GND</text>
</g>
<g font-size="1.8" fill="#a90000">
<text x="218.4" y="39.9">2</text>
<text x="251.2" y="39.6">1</text>
<text x="218.4" y="42.4">1</text>
<text x="251.2" y="42.2">2</text>
<text x="251.2" y="44.7">3</text>
<text x="129.9" y="52.4" transform="rotate(-90 129.9 52.4)">4</text>
<text x="35.1" y="58.7">3</text>
<text x="47.8" y="58.7">2</text>
<text x="115.5" y="55.2">6</text>
<text x="140.9" y="55.2">7</text>
<text x="140.9" y="57.8">8</text>
<text x="41.9" y="66" transform="rotate(-90 41.9 66)">1</text>
<text x="115.5" y="60.3">2</text>
<text x="115.5" y="62.9">3</text>
<text x="140.3" y="62.9">10</text>
<text x="140.3" y="65.4">11</text>
<text x="140.9" y="60.3">9</text>
<text x="114.9" y="67.9">20</text>
<text x="115.5" y="70.5">1</text>
<text x="140.3" y="67.9">12</text>
<text x="140.3" y="70.5">13</text>
<text x="217.4" y="68.3">1</text>
<text x="217.4" y="70.9">2</text>
<text x="256.5" y="67.9">1</text>
<text x="256.5" y="70.5">2</text>
<text x="140.3" y="73">14</text>
<text x="140.3" y="75.6">15</text>
<text x="217.4" y="73.4">3</text>
<text x="217.4" y="75.9">4</text>
<text x="256.5" y="73">3</text>
<text x="256.5" y="75.6">4</text>
<text x="140.3" y="78.1">16</text>
<text x="140.3" y="80.6">17</text>
<text x="140.3" y="83.2">18</text>
<text x="217.4" y="78.5">5</text>
<text x="217.4" y="81">6</text>
<text x="217.4" y="83.6">7</text>
<text x="256.5" y="78.1">5</text>
<text x="256.5" y="80.6">6</text>
<text x="256.5" y="83.2">7</text>
<text x="140.3" y="85.7">19</text>
<text x="217.4" y="86.1">8</text>
<text x="256.5" y="85.7">8</text>
<text x="129.9" y="93" transform="rotate(-90 129.9 93)">5</text>
<text x="217.2" y="141.8" transform="rotate(-90 217.2 141.8)">5</text>
<text x="212.9" y="144">3</text>
<text x="212.9" y="149.1">4</text>
<text x="225.6" y="146.6">1</text>
<text x="52" y="152.4">1</text>
<text x="52" y="154.9">2</text>
<text x="89.5" y="151.8">1</text>
<text x="89.5" y="154.3">2</text>
<text x="127.6" y="151.8">1</text>
<text x="127.6" y="154.3">2</text>
<text x="165.7" y="151.8">1</text>
<text x="165.7" y="154.3">2</text>
<text x="217.2" y="153.2" transform="rotate(-90 217.2 153.2)">2</text>
<text x="40.6" y="167.6">1</text>
<text x="78.1" y="167">1</text>
<text x="116.2" y="167">1</text>
<text x="154.3" y="167">1</text>
</g>
<g font-size="1.8" fill="#0000c2">
<text x="231.4" y="122.3">Current-sensing</text>
<text x="248.2" y="122.3">amplifier,</text>
<text x="258.4" y="122.3">gain:</text>
<text x="264.2" y="122.3">200</text>
<text x="231.4" y="126.4">Shunt</text>
<text x="231.4" y="128.4">At</text>
<text x="233.6" y="130.4">Voltage</text>
<text x="234.3" y="128.4">8A:</text>
<text x="237.9" y="126.4">resistor</text>
<text x="241.8" y="130.4">accross</text>
<text x="246.2" y="126.4">2m</text>
<text x="250.2" y="130.4">R is</text>
<text x="250.2" y="126.4">Ohm,</text>
<text x="255.3" y="130.4">8*0.002</text>
<text x="256.1" y="126.4">2W</text>
<text x="266.8" y="130.4">0.0016V</text>
<text x="233.6" y="132.5">After</text>
<text x="239.2" y="132.5">op-amp</text>
<text x="248.2" y="132.5">with</text>
<text x="253.1" y="132.5">gain</text>
<text x="258.3" y="132.5">200</text>
<text x="263" y="132.5">this</text>
<text x="270.4" y="132.5">3.2V</text>
<text x="231.4" y="142.6">Low-pass</text>
<text x="241.9" y="142.6">filter,</text>
<text x="248.3" y="142.6">bw:</text>
<text x="252.5" y="142.6">160kHz</text>
</g>
</svg>
